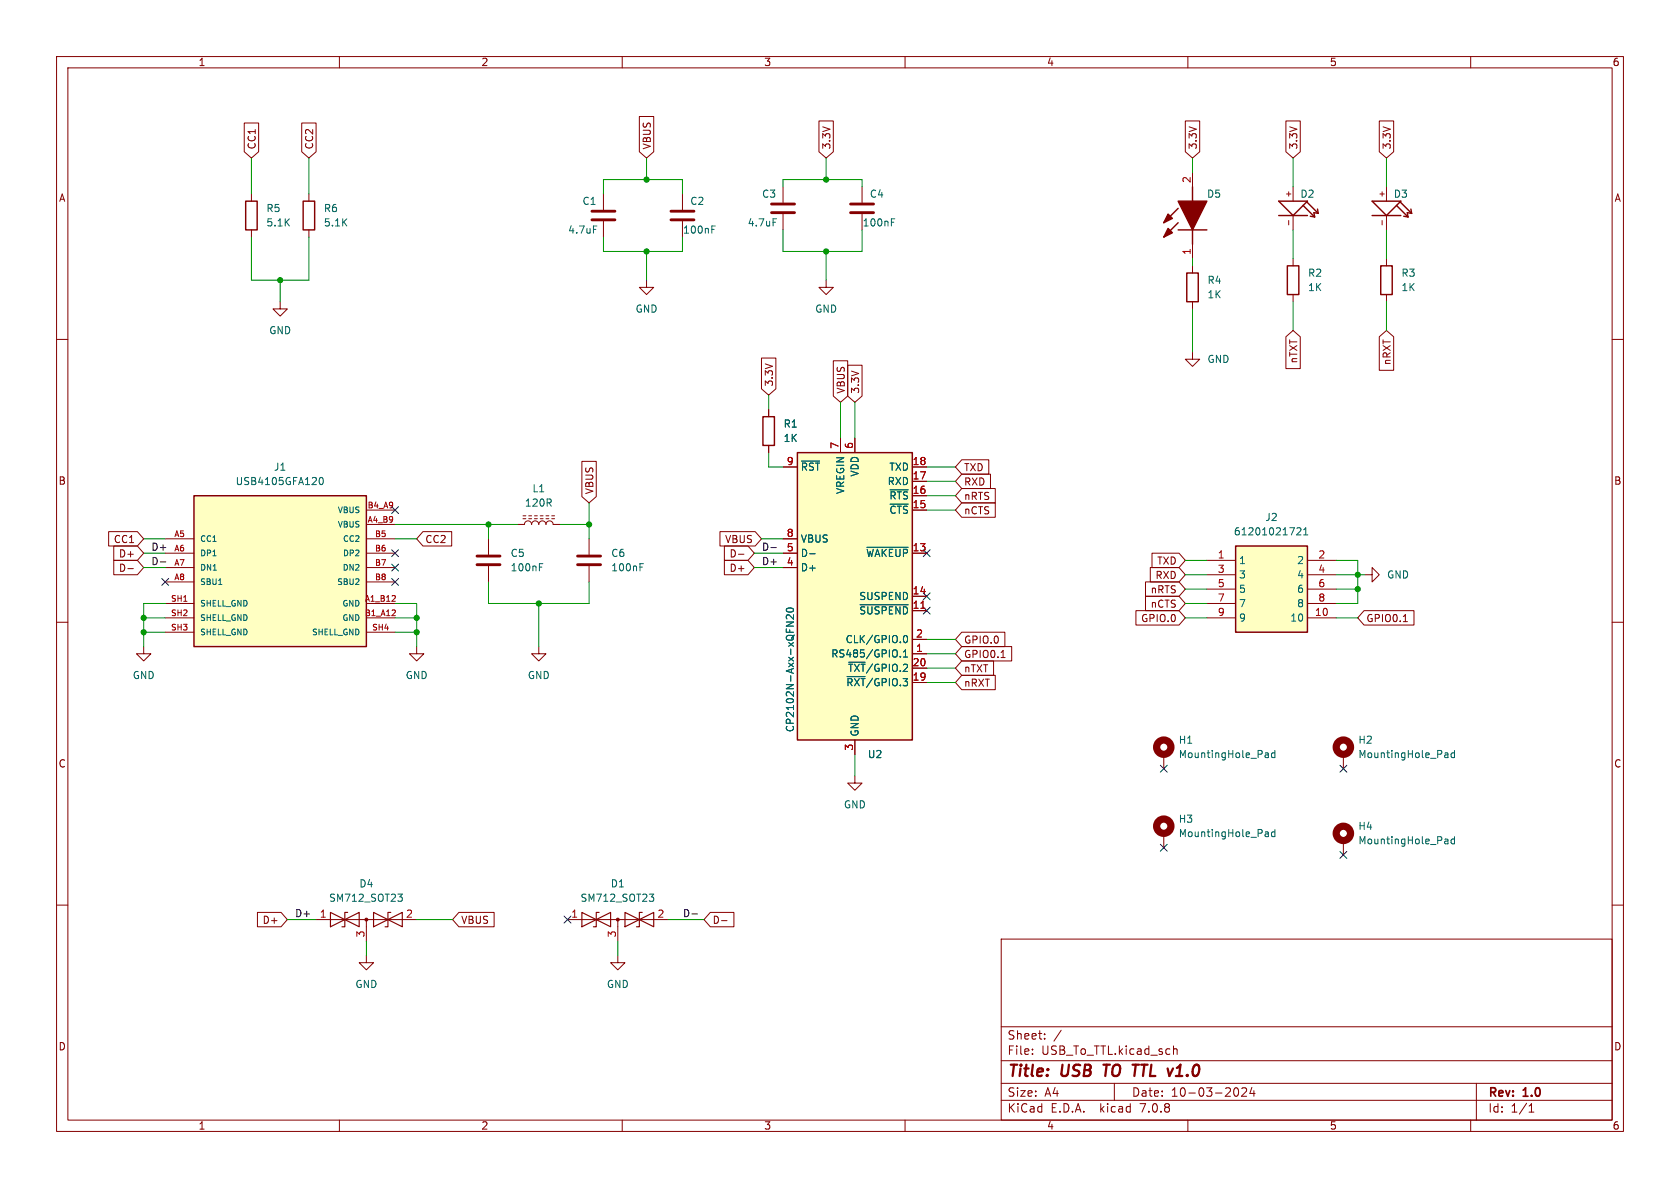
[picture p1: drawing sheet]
<svg xmlns="http://www.w3.org/2000/svg" width="297mm" height="210mm" viewBox="0 0 297 210" stroke-linecap="round" stroke-linejoin="round" font-family="sans-serif">
<g fill="none" stroke="#840000" stroke-width=".18">
<path d="M10 10h277v190h-277zM12 12h273v186h-273zM60 10v2M110 10v2M160 10v2M210 10v2M260 10v2M43.2 21.7h2.5v5.1l-1.3 1.1-1.2-1.1zM44.4 34.3v1.3M53.3 21.7h2.6v5.1l-1.3 1.1-1.3-1.1zM54.6 34.3v1.3M106.7 34.3v2.8"/>
<path d="M106.7 39.1v2.8M113 20.6h2.6v6.2l-1.3 1.1-1.3-1.1zM120.6 34.3v2.8M120.6 39.1v2.8M138.4 33v2.8M138.4 37.8v2.8M144.8 21.4h2.5v5.4l-1.3 1.1-1.2-1.1zM152.4 33v2.8M152.4 37.8v2.8M209.5 21.4h2.6v5.4l-1.3 1.1-1.3-1.1zM210.8 30.5v2.5M227.3 21.4h2.6v5.4l-1.3 1.1-1.3-1.1z"/>
<path d="M228.6 33v2.6M228.6 38.1v2.5M243.8 21.4h2.6v5.4l-1.3 1.1-1.3-1.1zM245.1 33v2.6M245.1 38.1v2.5M10 60h2M44.4 40.6v1.3M49.5 53.3v1.3h1.3l-1.3 1.3-1.2-1.3h1.2M54.6 40.6v1.3M114.3 49.5v1.3h1.3l-1.3 1.3-1.3-1.3h1.3M146 49.5v1.3h1.3l-1.3 1.3-1.2-1.3h1.2M210.8 43.2v2.5"/>
<path d="M210.8 47v1.3M210.8 53.3v1.3M227.3 59.5l1.3-1.1 1.3 1.1v5.7h-2.6zM228.6 45.7v1.3M228.6 52.1v1.2M243.8 59.5l1.3-1.1 1.3 1.1v6h-2.6zM245.1 45.7v1.3M245.1 52.1v1.2M285 60h2M134.6 63.3h2.6v5.4l-1.3 1.2-1.3-1.2zM135.9 72.4v1.3M135.9 78.7v1.3"/>
<path d="M147.3 63.8h2.6v6.2l-1.3 1.1-1.3-1.1zM148.6 77.5v2.5M149.9 64.6h2.5v5.4l-1.3 1.1-1.2-1.1zM151.1 77.5v2.5M210.8 62.2v1.3h1.3l-1.3 1.3-1.3-1.3h1.3M19.2 94h5.1l1.1 1.3-1.1 1.2h-5.1zM20.1 96.5h4.2l1.1 1.3-1.1 1.3h-4.2zM20.1 99.1h4.2l1.1 1.2-1.1 1.3h-4.2zM29.2 95.3h5.1M29.2 97.8h5.1M64.8 92.7h5M64.8 95.3h5"/>
<path d="M64.8 97.8h5M64.8 90.2h5M74.8 94h5.1v2.5h-5.1l-1.1-1.2zM86.4 95.3v2.7M91.4 92.7h1.3a.64 .64 0 0 1 .6-.6 .64 .64 0 0 1 .7 .6 .64 .64 0 0 1 .6-.6 .64 .64 0 0 1 .6 .6 .64 .64 0 0 1 .7-.6 .64 .64 0 0 1 .6 .6 .64 .64 0 0 1 .7-.6 .64 .64 0 0 1 .6 .6h1.3M92.5 91.7h.5M92.5 91.2h.5M93.5 91.7h.5M93.5 91.2h.5M94.5 91.7h.5M94.5 91.2h.5M95.5 91.7h.5"/>
<path d="M95.5 91.2h.5M96.5 91.7h.5M96.5 91.2h.5M97.5 91.7h.5M97.5 91.2h.5M102.9 81.6h2.5v6.2l-1.3 1.1-1.2-1.1zM104.1 95.3v2.7M127.3 94h6.2l1.1 1.3-1.1 1.2h-6.2zM128.1 96.5h4.1l1.1 1.3-1.1 1.3h-4.1zM128.1 99.1h4.1l1.1 1.2-1.1 1.3h-4.1zM130.6 98h.9M138.4 95.3h2.6"/>
<path d="M138.4 97.8h2.6M138.4 82.6h2.6M161.3 97.8h2.5M161.3 90.2h2.5M161.3 87.6h2.5M161.3 85.1h2.5M161.3 82.6h2.5M170 86.4h6v2.5h-6l-1.1-1.3zM170 83.8h5.1v2.6h-5.1l-1.1-1.3zM170 81.3h4.8v2.5h-4.8l-1.1-1.2zM170 88.9h6v2.5h-6l-1.1-1.2zM203.7 97.8h4.7l1.1 1.3-1.1 1.2h-4.7z"/>
<path d="M213.4 99.1h5M231.1 99.1h5.1M10 110h2M22.6 100.5h1M25.4 114.3v1.3h1.3l-1.3 1.2-1.3-1.2h1.3M29.2 106.7h5.1M29.2 100.3h5.1M29.2 102.9h5.1M29.2 109.2h5.1M29.2 111.8h5.1M64.8 106.7h5M64.8 100.3h5"/>
<path d="M64.8 102.9h5M64.8 109.2h5M64.8 111.8h5M73.7 114.3v1.3h1.2l-1.2 1.2-1.3-1.2h1.3M86.4 100.1v2.8M95.2 114.3v1.3h1.3l-1.3 1.2-1.2-1.2h1.2M104.1 100.1v2.8M138.4 100.3h2.6M161.3 115.6h2.5M161.3 108h2.5M161.3 105.4h2.5M161.3 113h2.5"/>
<path d="M161.3 118.1h2.5M170 116.8h5.6v2.6h-5.6l-1.1-1.3zM170 114.3h8.9v2.5h-8.9l-1.1-1.2zM170 111.8h7.6v2.5h-7.6l-1.1-1.3zM170 119.4h6v2.5h-6l-1.1-1.2zM177 116.2h.7M200.8 107.9h7.6l1.1 1.3-1.1 1.3h-7.6zM202.5 102.9h5.9l1.1 1.2-1.1 1.3h-5.9zM202.5 105.4h5.9l1.1 1.3-1.1 1.3h-5.9zM203.4 100.3h5l1.1 1.3-1.1 1.3h-5zM213.4 106.7h5M213.4 109.2h5"/>
<path d="M213.4 101.6h5M213.4 104.1h5M231.1 106.7h5.1M231.1 109.2h5.1M231.1 101.6h5.1M231.1 104.1h5.1M241.1 107.9h8.9v2.6h-8.9l-1.1-1.3zM241.3 101.6h1.3v-1.3l1.2 1.3-1.2 1.3v-1.3M248.1 109.9h.7M285 110h2M151.1 137.2v1.2h1.3l-1.3 1.3-1.2-1.3h1.2M151.1 130.8v2.6"/>
<path d="M161.3 120.7h2.5M205.7 133.4v2.5M237.5 133.4v2.5M10 160h2M205.7 147.3v2.6M237.5 148.6v2.5M285 160h2M45.5 161.3h4.2l1.1 1.3-1.1 1.2h-4.2zM55.9 162.6h17.8M64.8 168.9v1.3h1.2l-1.2 1.3-1.3-1.3h1.3M64.8 162.6v3.8M81.1 161.3h6.3v2.5h-6.3l-1.1-1.2z"/>
<path d="M100.3 162.6h17.8M109.2 168.9v1.3h1.3l-1.3 1.3-1.3-1.3h1.3M109.2 162.6v3.8M125.6 161.3h4.1v2.5h-4.1l-1.1-1.2zM127.6 162.7h.9M177 166h108v32h-108zM60 198v2M110 198v2M160 198v2M177 194.5h108M177 191.5h108M177 187.5h108"/>
<path d="M177 181.5h108M182.5 186.3v.1M182.5 185.5v.1M184.7 183.6v.1M184.7 182.8v.1M187.6 182.1l-1.3 2M197 191.5v3M207.5 184.9v1.5M207.5 185.5l.2-.1 .3 .1 .1 .9M210 198v2M218.3 192.4l.2-.1a.81 .81 0 0 1 .5 .6 .81 .81 0 0 1-.3 .8h-.4M219.5 192.4l.6-.1 .2 .1 .1 .3-.9 1.1h.9"/>
<path d="M221.3 192.2l-.3 1.1h.9M221.7 192.8v1M260 198v2M261 191.5v6.5M270.3 196.6h.9M270.3 195.5l.4-.4v1.5"/>
</g>
<path d="M195.1 188.2h1.1M195.6 188.2l-.2 2" fill="none" stroke="#840000" stroke-width=".4"/>
<g fill="none" stroke="#840000" stroke-width="1.3">
<circle cx="205.7" cy="132.1" r="1.27"/>
<circle cx="237.5" cy="132.1" r="1.27"/>
<circle cx="205.7" cy="146" r="1.27"/>
<circle cx="237.5" cy="147.3" r="1.27"/>
</g>
<g fill="none" stroke="#006464" stroke-width=".18">
<path d="M104.9 39.9h.6M125.8 39.9h.6M136.7 38.7h.6M157.6 39.3h.4M157.6 38.7h.6M125.8 40.6h.5M56.6 84.5l.1-.1a.68 .68 0 0 1 .5 .6 .68 .68 0 0 1-.5 .7 .84 .84 0 0 1-.1-1.2zM95.4 99.6h.6M113.1 99.6h.6M141.7 81.5h3.2M143.2 97.9h.9M153.2 96.7h7.4"/>
<path d="M157.4 89.1h3.2M157.4 86.6h3.2M229.3 93.4l.4-.1 .3 .4-.8 .9h.8M230.5 94.6h.7M230.5 93.7l.3-.4v1.3M38.6 103.3h.6M95.4 100.2h.4M113.1 100.2h.5M139 110h1.3l-1.3 .7M139.1 107.6a.68 .68 0 0 1 1.2 .3 .72 .72 0 0 1-1.3-.1zM140.3 108.7v.8l-.9-.8-.4 .2 .1 .5M149.7 119.6h3.2"/>
<path d="M150 117.1h2.9M152 106.9h8.6M159.2 116v.1M159.7 116.1h.7M159.7 115.2l.4-.3v1.2M159.7 112.8l.1-.3 .2-.2a.68 .68 0 0 1 .5 .7 .68 .68 0 0 1-.5 .6l-.2-.1-.1-.4M223.8 133.1h.4v.8M224.2 133.9h-.4M224.2 133.4h-.4M225.4 133.1h-.4l-.2 .2 .1 .6h.5M225.4 132.7v1.2M255.6 133.1h.2l.2 .2v.6"/>
<path d="M256 133.9h-.4M256 133.4h-.4M257.1 133.1h-.3l-.3 .2 .2 .6h.4M257.1 132.7v1.2M70.3 158.1h.8l-.4 .4 .4 .2v.4l-.2 .2h-.4M114.8 158.1h.8l-.5 .4 .4 .2 .1 .4-.3 .2h-.3M223.8 147.1h.4v.8M224.2 147.8l-.4 .1M224.2 147.4h-.4M225.4 146.6v1.3M225.4 147.1h-.4l-.2 .2 .1 .5h.5M255.6 148.3h.2l.2 .2v.7"/>
<path d="M256 149.1l-.4 .1M256 148.6l-.4 .1M257.1 147.9v1.3M257.1 148.4l-.3-.1-.3 .3 .2 .5h.4"/>
</g>
<g fill="none" stroke="#840000" stroke-width=".25">
<path d="M43.4 35.6h2.1v5h-2.1zM53.6 35.6h2v5h-2zM208.3 39.4l-2.6 2.5M208.3 36.8l-2.6 2.6M210.8 33v2.6M226.1 38.1h5M230.4 36.3l2 2.1M231.1 35.6h-5l2.5 2.5 2.4-2.4 2 2M231.6 38.2l.8 .2M232.9 37l.1 .7M233 37.7l-.7-.1 .1 .8M242.6 38.1h5"/>
<path d="M246.9 36.3l2 2.1M247.6 35.6h-5l2.5 2.5 2.4-2.4 2.1 2M248.2 38.2l.7 .2M249.4 37l.2 .7M249.6 37.7l-.8-.1 .1 .8M208.3 40.6h5.1M209.8 48.3h2v5h-2zM210.8 40.6v2.6M227.6 47h2v5.1h-2zM244.1 47h2v5.1h-2zM134.9 73.7h2v5h-2zM34.3 87.6h30.5v26.7h-30.5z"/>
<path d="M141 80h20.3v50.8h-20.3zM218.4 96.5h12.7v15.3h-12.7z"/>
</g>
<g fill="#ffffc2" stroke="#ffffc2" stroke-width=".18">
<path d="M34.3 87.6h30.5v26.7h-30.5z"/>
<path d="M218.4 96.5h12.7v15.3h-12.7z"/>
<path d="M141 80h20.3v50.8h-20.3z"/>
</g>
<path d="M227.8 39v.8M244.3 39v.8M69.3 106.3h.6M69.3 108.8h.6M69.8 105.4v.3M69.8 107.9v.4M162.8 107.5h.7" fill="none" stroke="#a90000" stroke-width=".18"/>
<path d="M104.6 38.9h4.1M104.6 37.3h4.1M118.6 38.9h4.1M118.6 37.3h4.1M136.4 37.6h4.1M136.4 36.1h4.1M150.4 37.6h4M150.4 36.1h4M84.3 99.8h4.1M84.3 98.3h4.1M102.1 99.8h4.1M102.1 98.3h4.1" fill="none" stroke="#840000" stroke-width=".51"/>
<g fill="#840000" stroke="#840000" stroke-width=".25">
<path d="M208.3 35.6h5.1l-2.6 5z"/>
<path d="M206.5 40.4l.8 .7-1.6 .8z"/>
<path d="M206.5 37.8l.8 .8-1.6 .8z"/>
</g>
<path d="M58.4 161.3v2.5l5.1-2.5v2.5zM61.5 161.3h-.5v2.5h-.5M66 161.3l5.1 2.5v-2.5l-5.1 2.5zM69.1 161.3h-.5v2.5h-.5M102.9 161.3v2.5l5-2.5v2.5zM105.9 161.3h-.5v2.5h-.5M110.5 161.3l5.1 2.5v-2.5l-5.1 2.5zM113.5 161.3h-.5v2.5h-.5" fill="none" stroke="#840000" stroke-width=".2"/>
<g fill="#840000" stroke="#840000" stroke-width=".18">
<circle cx="109.2" cy="162.6" r=".25"/>
<circle cx="64.8" cy="162.6" r=".25"/>
</g>
<path d="M28.3 99.3h1M136.3 96.8h1M122.3 161.6h1" fill="none" stroke="#0f0f0f" stroke-width=".18"/>
<g fill="none" stroke="#009600" stroke-width=".18">
<path d="M44.4 27.9v6.4M54.6 27.9v6.4M106.7 34.3v-2.5h13.9v2.5M114.3 27.9v3.9M138.4 33v-1.2h14v1.2M146 27.9v3.9M210.8 27.9v2.6M228.6 27.9v5.1M245.1 27.9v5.1M44.4 41.9v7.6h10.2v-7.6M49.5 49.5v3.8M106.7 41.9v2.6h13.9v-2.6"/>
<path d="M114.3 44.5v5M138.4 40.6v3.9h14v-3.9M146 44.5v5M210.8 45.7v1.3M210.8 54.6v7.6M228.6 40.6v5.1M228.6 53.3v5.1M245.1 40.6v5.1M245.1 53.3v5.1M135.9 69.9v2.5M148.6 71.1v6.4M151.1 71.1v6.4"/>
<path d="M25.4 95.3h3.8M25.4 97.8h3.8M69.8 92.7h21.6M69.8 95.3h3.9M86.4 92.7v2.6M99.1 92.7h5M104.1 88.9v6.4M133.3 97.8h5.1M134.6 95.3h3.8M135.9 80v2.6h2.5M163.8 85.1h5.1M163.8 82.6h5.1"/>
<path d="M163.8 87.6h5.1M163.8 90.2h5.1M209.5 99.1h3.9M236.2 99.1h3.8v7.6h-3.8M25.4 100.3h3.8M25.4 111.8h3.8M25.4 109.2h3.8M29.2 106.7h-3.8v7.6M69.8 106.7h3.9v7.6M69.8 111.8h3.9M69.8 109.2h3.9M86.4 102.9v3.8h17.7v-3.8"/>
<path d="M95.2 106.7v7.6M133.3 100.3h5.1M163.8 113h5.1M163.8 115.6h5.1M163.8 118.1h5.1M209.5 101.6h3.9M209.5 109.2h3.9M209.5 106.7h3.9M209.5 104.1h3.9M236.2 101.6h5.1M236.2 109.2h3.8M236.2 104.1h3.8"/>
<path d="M151.1 133.4v3.8M163.8 120.7h5.1M50.8 162.6h5.1M64.8 166.4v2.5M73.7 162.6h6.3M109.2 166.4v2.5M118.1 162.6h6.4"/>
</g>
<g fill="none" stroke="#000084" stroke-width=".18">
<path d="M69.2 97.2l1.3 1.2M69.2 89.6l1.3 1.2M69.2 99.7l1.3 1.2M70.5 97.2l-1.3 1.2M70.5 89.6l-1.3 1.2M70.5 99.7l-1.3 1.2M163.2 97.2l1.2 1.2M164.4 97.2l-1.2 1.2M28.6 102.3l1.2 1.2M29.8 102.3l-1.2 1.2M69.2 102.3l1.3 1.2M70.5 102.3l-1.3 1.2"/>
<path d="M163.2 107.3l1.2 1.3M163.2 104.8l1.2 1.2M164.4 107.3l-1.2 1.3M164.4 104.8l-1.2 1.2M205.1 135.3l1.2 1.2M206.3 135.3l-1.2 1.2M236.9 135.3l1.2 1.2M238.1 135.3l-1.2 1.2M205.1 149.3l1.2 1.2M206.3 149.3l-1.2 1.2M236.9 150.5l1.2 1.2M238.1 150.5l-1.2 1.2"/>
<path d="M99.7 162l1.2 1.2M100.9 162l-1.2 1.2"/>
</g>
<g fill="#009600" stroke="#009600" stroke-width=".18">
<circle cx="49.5" cy="49.5" r=".46"/>
<circle cx="104.1" cy="92.7" r=".46"/>
<circle cx="86.4" cy="92.7" r=".46"/>
<circle cx="25.4" cy="109.2" r=".46"/>
<circle cx="25.4" cy="111.8" r=".46"/>
<circle cx="240" cy="104.1" r=".46"/>
<circle cx="240" cy="101.6" r=".46"/>
<circle cx="146" cy="44.5" r=".46"/>
<circle cx="114.3" cy="31.8" r=".46"/>
<circle cx="146" cy="31.8" r=".46"/>
<circle cx="114.3" cy="44.5" r=".46"/>
<circle cx="95.2" cy="106.7" r=".46"/>
<circle cx="73.7" cy="109.2" r=".46"/>
<circle cx="73.7" cy="111.8" r=".46"/>
</g>
<g font-size="2.8" fill="#840000">
<text x="178" y="190.9">Title:</text>
<text x="187.7" y="190.9">USB</text>
<text x="196" y="190.9">TO TTL v1.0</text>
</g>
<g font-size="2.1" fill="#840000">
<text x="178" y="184">Sheet:</text>
<text x="178" y="186.7">File:</text>
<text x="184.1" y="186.7">USB_To_TTL.kicad_sch</text>
<text x="178" y="196.9">KiCad</text>
<text x="178" y="194.1">Size:</text>
<text x="184.7" y="194.1">A4</text>
<text x="185.7" y="196.9">E.D.A.</text>
<text x="194.6" y="196.9">kicad</text>
<text x="200" y="194.1">Date:</text>
<text x="201.8" y="196.9">7.0.8</text>
<text x="207" y="194.1">10-03-2024</text>
<text x="263" y="194.3">Rev:</text>
<text x="263" y="196.9">Id:</text>
<text x="267.1" y="196.9">1/1</text>
<text x="269.4" y="194.3">1.0</text>
</g>
<g font-size="1.8" fill="#840000">
<text x="35" y="11.9">1</text>
<text x="85" y="11.9">2</text>
<text x="135" y="11.9">3</text>
<text x="185" y="11.9">4</text>
<text x="235" y="11.9">5</text>
<text x="285" y="11.9">6</text>
<text x="45.4" y="26.5" transform="rotate(-90 45.4 26.5)">CC1</text>
<text x="55.6" y="26.5" transform="rotate(-90 55.6 26.5)">CC2</text>
<text x="115.3" y="26.5" transform="rotate(-90 115.3 26.5)">VBUS</text>
<text x="147" y="26.5" transform="rotate(-90 147 26.5)">3.3V</text>
<text x="211.8" y="26.5" transform="rotate(-90 211.8 26.5)">3.3V</text>
<text x="229.6" y="26.5" transform="rotate(-90 229.6 26.5)">3.3V</text>
<text x="246.1" y="26.5" transform="rotate(-90 246.1 26.5)">3.3V</text>
<text x="10.3" y="35.9">A</text>
<text x="285.3" y="35.9">A</text>
<text x="229.6" y="64.3" transform="rotate(-90 229.6 64.3)">nTXT</text>
<text x="246.1" y="64.6" transform="rotate(-90 246.1 64.6)">nRXT</text>
<text x="136.8" y="68.4" transform="rotate(-90 136.8 68.4)">3.3V</text>
<text x="149.5" y="69.7" transform="rotate(-90 149.5 69.7)">VBUS</text>
<text x="152.1" y="69.7" transform="rotate(-90 152.1 69.7)">3.3V</text>
<text x="170.3" y="83.5">TXD</text>
<text x="10.3" y="85.9">B</text>
<text x="105.1" y="87.5" transform="rotate(-90 105.1 87.5)">VBUS</text>
<text x="170.3" y="88.6">nRTS</text>
<text x="170.3" y="86">RXD</text>
<text x="285.3" y="85.9">B</text>
<text x="170.3" y="91.1">nCTS</text>
<text x="20" y="96.2">CC1</text>
<text x="20.9" y="98.7">D+</text>
<text x="20.9" y="101.3">D-</text>
<text x="75.1" y="96.2">CC2</text>
<text x="128.1" y="96.2">VBUS</text>
<text x="128.9" y="98.7">D-</text>
<text x="128.9" y="101.3">D+</text>
<text x="204.5" y="100">TXD</text>
<text x="203.3" y="105.1">nRTS</text>
<text x="203.3" y="107.6">nCTS</text>
<text x="204.2" y="102.6">RXD</text>
<text x="170.3" y="114">GPIO.0</text>
<text x="201.6" y="110.2">GPIO.0</text>
<text x="241.5" y="110.2">GPIO0.1</text>
<text x="170.3" y="119.1">nTXT</text>
<text x="170.3" y="116.5">GPIO0.1</text>
<text x="170.3" y="121.6">nRXT</text>
<text x="10.3" y="135.9">C</text>
<text x="285.3" y="135.9">C</text>
<text x="46.3" y="163.5">D+</text>
<text x="81.4" y="163.5">VBUS</text>
<text x="125.9" y="163.5">D-</text>
<text x="10.3" y="185.9">D</text>
<text x="285.3" y="185.9">D</text>
<text x="35" y="199.9">1</text>
<text x="85" y="199.9">2</text>
<text x="135" y="199.9">3</text>
<text x="185" y="199.9">4</text>
<text x="235" y="199.9">5</text>
<text x="285" y="199.9">6</text>
</g>
<g font-size="1.8" fill="#006464">
<text x="134.6" y="35.2">C3</text>
<text x="153.7" y="35.2">C4</text>
<text x="213.3" y="35.2">D5</text>
<text x="229.8" y="35.2">D2</text>
<text x="246.3" y="35.2">D3</text>
<text x="47" y="37.7">R5</text>
<text x="47" y="40.2">5.1K</text>
<text x="57.2" y="37.7">R6</text>
<text x="57.2" y="40.2">5.1K</text>
<text x="100.3" y="41.5">4.7uF</text>
<text x="102.9" y="36.4">C1</text>
<text x="120.7" y="41.5">100nF</text>
<text x="121.9" y="36.4">C2</text>
<text x="132.1" y="40.2">4.7uF</text>
<text x="152.4" y="40.2">100nF</text>
<text x="213.4" y="50.4">R4</text>
<text x="213.4" y="52.9">1K</text>
<text x="231.1" y="49.1">R2</text>
<text x="231.1" y="51.7">1K</text>
<text x="247.7" y="49.1">R3</text>
<text x="247.7" y="51.7">1K</text>
<text x="47.5" y="59.3">GND</text>
<text x="112.3" y="55.5">GND</text>
<text x="144" y="55.5">GND</text>
<text x="213.4" y="64.4">GND</text>
<text x="138.4" y="75.8">R1</text>
<text x="48.3" y="83.4">J1</text>
<text x="138.4" y="78.3">1K</text>
<text x="141.5" y="83.4">~{RST}</text>
<text x="157.1" y="83.4">TXD</text>
<text x="41.6" y="86">USB4105GFA120</text>
<text x="92.7" y="89.8">120R</text>
<text x="94" y="87.2">L1</text>
<text x="149.5" y="87.4" transform="rotate(-90 149.5 87.4)">VREGIN</text>
<text x="152" y="84.3" transform="rotate(-90 152 84.3)">VDD</text>
<text x="156.8" y="86">RXD</text>
<text x="157.1" y="88.5">~{RTS}</text>
<text x="157.1" y="91">~{CTS}</text>
<text x="218" y="94.8">61201021721</text>
<text x="223.6" y="92.3">J2</text>
<text x="90.2" y="98.7">C5</text>
<text x="90.2" y="101.2">100nF</text>
<text x="108" y="98.7">C6</text>
<text x="108" y="101.2">100nF</text>
<text x="141.5" y="101.2">D+</text>
<text x="141.5" y="98.7">D-</text>
<text x="141.5" y="96.1">VBUS</text>
<text x="153" y="98.7">~{WAKEUP}</text>
<text x="218.9" y="99.9">1</text>
<text x="229.2" y="99.9">2</text>
<text x="151.8" y="106.3">SUSPEND</text>
<text x="218.9" y="102.5">3</text>
<text x="218.9" y="105">5</text>
<text x="218.9" y="107.5">7</text>
<text x="229.2" y="102.5">4</text>
<text x="229.2" y="105">6</text>
<text x="229.2" y="107.5">8</text>
<text x="245.1" y="102.5">GND</text>
<text x="149.4" y="113.9">CLK/GPIO.0</text>
<text x="151.8" y="108.8">~{SUSPEND}</text>
<text x="218.9" y="110.1">9</text>
<text x="228" y="110.1">10</text>
<text x="146.9" y="116.4">RS485/GPIO.1</text>
<text x="149.8" y="119">~{TXT}/GPIO.2</text>
<text x="23.4" y="120.2">GND</text>
<text x="71.6" y="120.2">GND</text>
<text x="93.2" y="120.2">GND</text>
<text x="149.5" y="121.5">~{RXT}/GPIO.3</text>
<text x="140.6" y="129.5" transform="rotate(-90 140.6 129.5)">CP2102N-Axx-xQFN20</text>
<text x="152" y="130.3" transform="rotate(-90 152 130.3)">GND</text>
<text x="208.3" y="131.7">H1</text>
<text x="240" y="131.7">H2</text>
<text x="153.3" y="134.2">U2</text>
<text x="208.3" y="134.2">MountingHole_Pad</text>
<text x="240" y="134.2">MountingHole_Pad</text>
<text x="149.1" y="143.1">GND</text>
<text x="208.3" y="145.6">H3</text>
<text x="208.3" y="148.2">MountingHole_Pad</text>
<text x="240" y="146.9">H4</text>
<text x="240" y="149.5">MountingHole_Pad</text>
<text x="58.1" y="159.6">SM712_SOT23</text>
<text x="63.4" y="157.1">D4</text>
<text x="102.5" y="159.6">SM712_SOT23</text>
<text x="107.9" y="157.1">D1</text>
<text x="62.7" y="174.9">GND</text>
<text x="107.2" y="174.9">GND</text>
</g>
<g font-size="1.8" fill="#a90000">
<text x="210.6" y="32.5" transform="rotate(-90 210.6 32.5)">2</text>
<text x="210.6" y="45.2" transform="rotate(-90 210.6 45.2)">1</text>
<text x="139" y="82.3">9</text>
<text x="148.3" y="79.4" transform="rotate(-90 148.3 79.4)">7</text>
<text x="150.9" y="79.4" transform="rotate(-90 150.9 79.4)">6</text>
<text x="161.2" y="82.3">18</text>
<text x="161.2" y="89.9">15</text>
<text x="161.2" y="87.4">16</text>
<text x="161.2" y="84.8">17</text>
<text x="139" y="95">8</text>
<text x="139" y="100.1">4</text>
<text x="139" y="97.5">5</text>
<text x="161.2" y="97.5">13</text>
<text x="215.2" y="98.8">1</text>
<text x="215.2" y="101.3">3</text>
<text x="233" y="98.8">2</text>
<text x="233" y="101.3">4</text>
<text x="161.2" y="107.7">11</text>
<text x="161.2" y="105.2">14</text>
<text x="215.2" y="103.9">5</text>
<text x="215.2" y="106.4">7</text>
<text x="233" y="103.9">6</text>
<text x="233" y="106.4">8</text>
<text x="161.9" y="112.8">2</text>
<text x="215.2" y="109">9</text>
<text x="232.4" y="109">10</text>
<text x="161.2" y="117.9">20</text>
<text x="161.9" y="115.3">1</text>
<text x="161.2" y="120.4">19</text>
<text x="150.9" y="132.8" transform="rotate(-90 150.9 132.8)">3</text>
<text x="56.4" y="162.3">1</text>
<text x="64.5" y="165.8" transform="rotate(-90 64.5 165.8)">3</text>
<text x="71.7" y="162.3">2</text>
<text x="100.9" y="162.3">1</text>
<text x="109" y="165.8" transform="rotate(-90 109 165.8)">3</text>
<text x="116.1" y="162.3">2</text>
</g>
<g font-size="1.8" fill="#0f0f0f">
<text x="26.7" y="100">D-</text>
<text x="26.7" y="97.4">D+</text>
<text x="134.6" y="97.4">D-</text>
<text x="134.6" y="100">D+</text>
<text x="52.1" y="162.2">D+</text>
<text x="120.6" y="162.2">D-</text>
</g>
<g font-size="1.4" fill="#a90000">
<text x="228.3" y="35" transform="rotate(-90 228.3 35)">+</text>
<text x="244.9" y="35" transform="rotate(-90 244.9 35)">+</text>
<text x="64.9" y="89.9">B4_A9</text>
<text x="30.7" y="95">A5</text>
<text x="64.9" y="92.5">A4_B9</text>
<text x="66.2" y="95">B5</text>
<text x="30.7" y="97.5">A6</text>
<text x="30.7" y="100.1">A7</text>
<text x="66.2" y="97.5">B6</text>
<text x="66.2" y="100.1">B7</text>
<text x="30.1" y="106.4">SH1</text>
<text x="30.7" y="102.6">A8</text>
<text x="64.4" y="106.4">A1_B12</text>
<text x="66.2" y="102.6">B8</text>
<text x="30.1" y="109">SH2</text>
<text x="30.1" y="111.5">SH3</text>
<text x="64.4" y="109">B1_A12</text>
<text x="65.7" y="111.5">SH4</text>
</g>
<g font-size="1.4" fill="#006464">
<text x="35.3" y="96">CC1</text>
<text x="59.6" y="93.4">VBUS</text>
<text x="59.6" y="90.9">VBUS</text>
<text x="60.5" y="96">CC2</text>
<text x="35.3" y="98.5">DP1</text>
<text x="35.3" y="101.1">DN1</text>
<text x="60.5" y="101.1">DN2</text>
<text x="60.5" y="98.5">DP2</text>
<text x="35.3" y="103.6">SBU1</text>
<text x="35.3" y="107.4">SHELL_GND</text>
<text x="59.5" y="103.6">SBU2</text>
<text x="60.4" y="107.4">GND</text>
<text x="35.3" y="110">SHELL_GND</text>
<text x="35.3" y="112.5">SHELL_GND</text>
<text x="55" y="112.5">SHELL_GND</text>
<text x="60.4" y="110">GND</text>
</g>
</svg>
